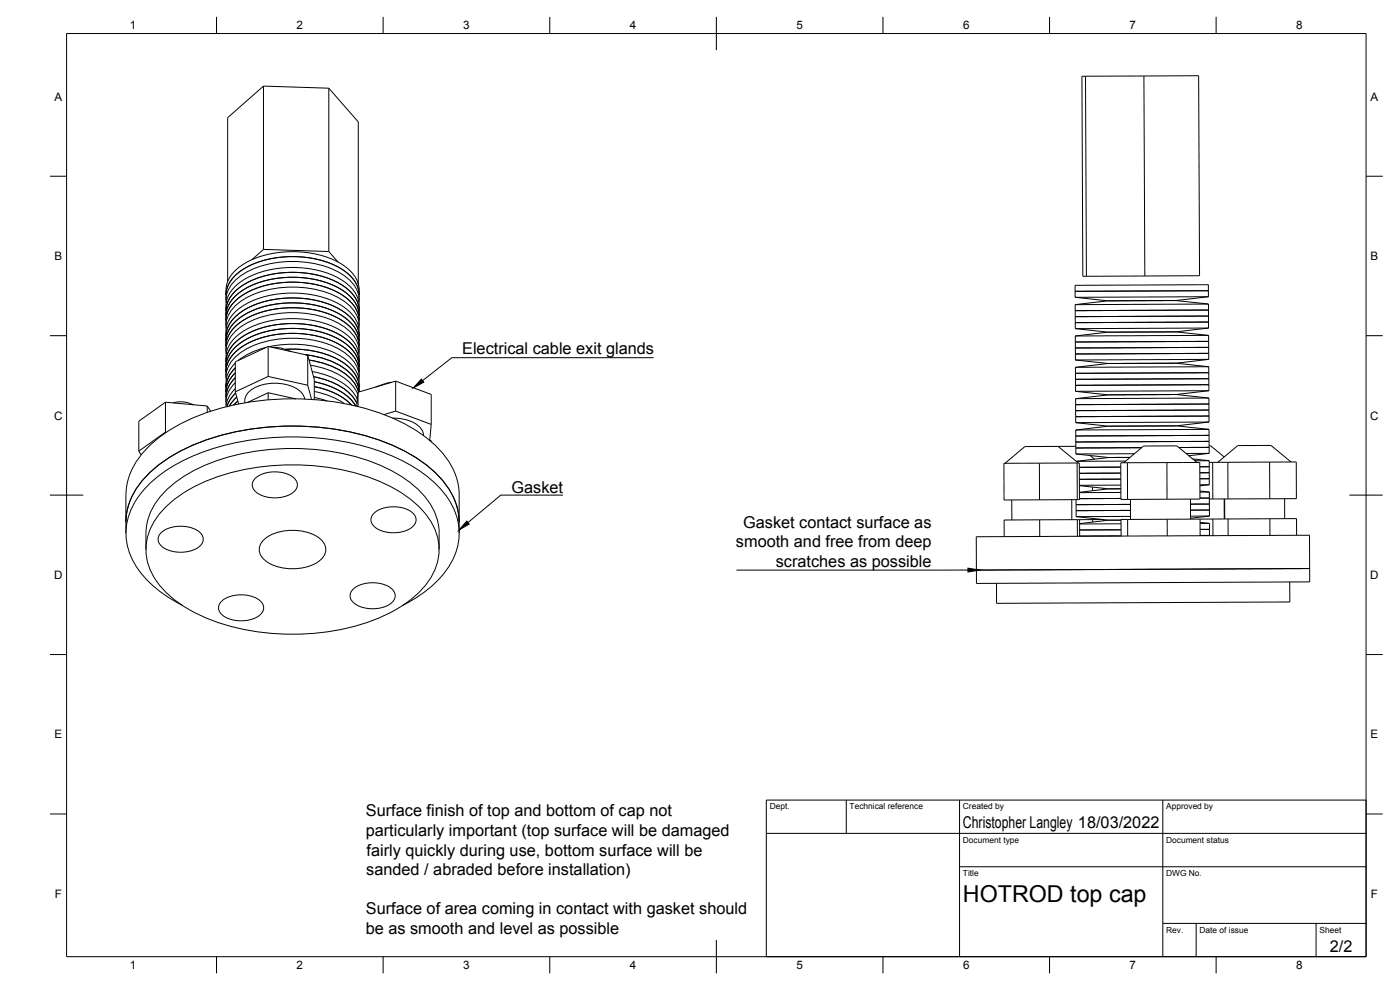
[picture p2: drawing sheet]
<svg xmlns="http://www.w3.org/2000/svg" width="420mm" height="297mm" viewBox="0 0 420 297" stroke-linecap="round" stroke-linejoin="round" font-family="sans-serif">
<!-- layer: Visible -->
<g fill="none" stroke="#000" stroke-width=".3">
<path d="M79.1 25.8v49M79.1 25.8l-10.8 9.5v49M79.1 25.8l19.6 .7M98.7 26.5l8.8 10.1v48.6M98.7 26.5v49M325.8 22.9l.3 60M325.8 22.9h-1.1l.3 60h1.1M343.3 22.8l16.4-.1 .3 60-33.9 .2M343.3 22.8l.3 60M343.3 22.8l-17.5 .1M79.1 74.8l-3.5 3.1M79.1 74.8l19.6 .7"/>
<path d="M98.7 75.5l2.8 3.1M67.8 96.2a10 10 0 0 1 5.9-8.2 31.2 31.2 0 0 1 28.2 0 10 10 0 0 1 5.9 8.2M67.8 90a10.1 10.1 0 0 1 1.6-7.4 21 21 0 0 1 14.4-6.9 28 28 0 0 1 20.6 4.9 9.5 9.5 0 0 1 3.4 9.4M67.8 91.8v5.9M67.8 94.7a10 10 0 0 1 5.9-8.1 31.2 31.2 0 0 1 28.2 0 10 10 0 0 1 5.9 8.1M67.8 88.5a10 10 0 0 1 5.9-8.1 31.2 31.2 0 0 1 28.2 0 10 10 0 0 1 5.9 8.1M67.8 93.3a10 10 0 0 1 5.9-8.2 31.2 31.2 0 0 1 28.2 0 10 10 0 0 1 5.9 8.2M67.8 91.8a10 10 0 0 1 5.9-8.2 31.2 31.2 0 0 1 28.2 0 10 10 0 0 1 5.9 8.2M67.9 98.6a9.4 9.4 0 0 1 5.5-8.9 31.1 31.1 0 0 1 28.8 0 9.4 9.4 0 0 1 5.5 8.9M67.9 90.9a9.4 9.4 0 0 1 5.5-8.9 31.1 31.1 0 0 1 28.8 0 9.4 9.4 0 0 1 5.5 8.9M68.3 84.3h.1M68.4 84.3h-.1"/>
<path d="M107.8 91.8v5.9M322.6 87.4l.1 1.8M322.7 91.4v1.8M322.7 89.2l9.8 1.1M322.7 93.2v1.8M322.7 95v1.8M322.7 96.8v1.8M322.7 98.6l9.8 1.1M332.5 90.3l-9.8 1.1M332.5 99.7l-9.8 1.1M352.9 90.2l-20.4 .1M352.9 90.2l9.8 1"/>
<path d="M352.9 99.6l-20.4 .1M352.9 99.6l9.8 1M362.6 87.2v-1.8l-36.6 .2h-3.4v1.8M362.6 87.2l-40 .2M362.6 87.2l.1 1.8M362.7 91.2l-40 .2M362.7 89l-40 .2M362.7 91.2v1.8M362.7 89l-9.8 1.2M362.7 94.8l-40 .2M362.7 96.6l-40 .2M362.7 93l-40 .2"/>
<path d="M362.7 96.6v1.8M362.7 93v3.6M362.7 98.4l-40 .2M362.7 98.4l-9.8 1.2M67.8 111.6a10 10 0 0 1 5.9-8.2 31.2 31.2 0 0 1 28.2 0 10 10 0 0 1 5.9 8.2M67.8 102.4a10 10 0 0 1 5.9-8.1 31.2 31.2 0 0 1 28.2 0 10 10 0 0 1 5.9 8.1M67.8 105.4v-5.9a10 10 0 0 1 5.9-8.2 31.2 31.2 0 0 1 28.2 0 10 10 0 0 1 5.9 8.2v5.9M67.8 113v-5.9a10 10 0 0 1 5.9-8.1 31.2 31.2 0 0 1 28.2 0 10 10 0 0 1 5.9 8.1v5.9M67.8 103.9a10 10 0 0 1 5.9-8.2 31.2 31.2 0 0 1 28.2 0 10 10 0 0 1 5.9 8.2M67.8 114.8v5.9M67.8 110.1a10 10 0 0 1 5.9-8.2 31.2 31.2 0 0 1 28.2 0 10 10 0 0 1 5.9 8.2M67.8 108.6a10 10 0 0 1 5.9-8.1 31.2 31.2 0 0 1 28.2 0 10 10 0 0 1 5.9 8.1"/>
<path d="M67.8 100.9a10 10 0 0 1 5.9-8.1 31.2 31.2 0 0 1 28.2 0 10 10 0 0 1 5.9 8.1M67.9 106.2a9.4 9.4 0 0 1 5.5-8.9 31.1 31.1 0 0 1 28.8 0 9.4 9.4 0 0 1 5.5 8.9M67.9 113.9a9.4 9.4 0 0 1 5.5-8.9 31.1 31.1 0 0 1 28.8 0 9.4 9.4 0 0 1 5.5 8.9M70.6 117.6l1 3.6M70.6 111.9a8.3 8.3 0 0 0-2.8 5.9M70.6 116.6a8.5 8.5 0 0 0-2.8 5.5M70.6 113.3a8.3 8.3 0 0 0-2.8 5.9M70.6 114.8a8.1 8.1 0 0 0-2.7 6.8M70.6 110.4a8.3 8.3 0 0 0-2.8 5.9M70.6 108.9a8.3 8.3 0 0 0-2.8 5.9M70.7 118l-1.8 2.2-.8 1.8M71.1 119.1l-2.3 2.7"/>
<path d="M80 104.2a21.6 21.6 0 0 0-8.5 4M80.5 117.8l8.3 1.9M80.5 104v9M80.5 117.8v2.2M80.5 117.8l-6.2 3M80.5 104l11.9 2.6M80.5 113l11.9 2.6M80.5 104l-9.9 4.6v9M80.5 113l-9.9 4.6M80.8 104a30.9 30.9 0 0 1 22 3.2 9.7 9.7 0 0 1 5 7.6M81.8 104.3h1.7l1.6 .4M85.1 104.7l2.3 .8"/>
<path d="M85.6 104.8a27.8 27.8 0 0 1 18.6 4.9 8.7 8.7 0 0 1 3.6 6.6M91.5 119.8a6.6 6.6 0 0 0-5.7-4.4 13 13 0 0 0-11 2 3.9 3.9 0 0 0-1.3 3.5M91.7 106.4a22.1 22.1 0 0 1 13.9 6.1 8.1 8.1 0 0 1 2.2 5.1M92.4 106.6l1.9 7.2v6.1M92.4 106.6v9M92.4 115.6l1.1 4.3M92.8 108a20.7 20.7 0 0 1 13.5 6.8l1.3 2.8M93.2 109.6a20.1 20.1 0 0 1 13.2 6.9l1 1.9M93.7 111.5a18.6 18.6 0 0 1 13.1 7.4l.4 .9M94.1 113a18.6 18.6 0 0 1 12.6 7.2l.4 .8M94.3 114.5a18.2 18.2 0 0 1 12.5 7.3M94.3 116a20.9 20.9 0 0 1 11.2 5.5"/>
<path d="M94.3 119.3l3.9 1M94.3 117.5a23.6 23.6 0 0 1 9 3.6M107.4 117.7l-.4 4.2M107.4 117.7v4.3M107.8 114.8v2.8M117.5 114.7l-1.7 .3-3.1 1.1M118.7 114.3l10.7 4v9M118.7 114.3l-11.3 3.4M118.7 114.3v9M322.7 100.8v1.8M322.7 102.6v1.8M322.7 104.4v1.8"/>
<path d="M322.7 106.2v1.8M322.7 110.2l.1 1.8M322.7 108l9.8 1.1M322.8 113.8v1.8M322.8 112v1.8M322.8 115.6v1.8M322.8 117.4l9.8 1.1M322.8 119.6v3.6M332.5 109.1l-9.8 1.1M332.6 118.5l-9.8 1.1M353 109l-20.5 .1M353 109l9.8 1"/>
<path d="M353 118.4l-20.4 .1M353 118.4l9.8 1M362.7 100.6l-40 .2M362.7 100.6v1.8M362.7 104.2l-40 .2M362.7 102.4l-40 .2M362.7 104.2l.1 1.8M362.7 102.4v1.8M362.8 110l-40.1 .2M362.8 106l-40.1 .2M362.8 107.8l-40.1 .2M362.8 110v1.8"/>
<path d="M362.8 106v1.8M362.8 107.8l-9.8 1.2M362.8 113.6l-40 .2M362.8 111.8l-40 .2M362.8 113.6v1.8M362.8 111.8v1.8M362.8 115.4l-40 .2M362.8 119.4l-40 .2M362.8 117.2l-40 .2M362.8 119.4v1.8M362.8 115.4v1.8M362.8 117.2l-9.8 1.2"/>
<path d="M41.7 135.4l.7 1M49.7 120.7l12.5 1.1M49.7 120.7v9M49.7 129.7h.2M49.7 120.7l-8 5.7v9M49.7 129.7l-8 5.7M51.9 120.9a8.7 8.7 0 0 1 6.2 .6M62.2 121.8v1.9M62.2 121.8l1 1.6M71.4 120.3l-1.3 1.2M117.8 125.5a10.4 10.4 0 0 1 8.8 3.4l.5 1.8M118.7 123.3l-3.5 1.1"/>
<path d="M118.7 123.3l10.7 4M127.1 130.7h.1M128.7 132l.7 .2v.4M129.4 127.3l-.4 4.8M311.9 139l.1 11M317.6 133.9l-10 .1-6 5M317.6 133.9l6 5M322.8 123.2v1.8M322.8 125v1.8M322.8 126.8l9.8 1.1M322.9 129v3.6M322.9 132.6v1.8"/>
<path d="M322.9 133.9h-5.3M322.9 134.4v1.8M322.9 136.2l9.8 1.1M323.3 138.9v11M323.3 138.9l-22 .1v11l22-.1M323.6 138.9h.3l.1 11h-.7M323.6 138.9h-.3M327.2 136.7l1.3 1.1M332.6 127.9l-9.7 1.1M332.7 137.3l-9.7 1.1h14.8M338.3 138.8l.1 11M339.1 137.3h-6.4"/>
<path d="M340.4 136.1l-17.5 .1M342.6 134.3l-19.7 .1M350.2 138.8h9.9v10.9l-9.9 .1M350.2 138.8v11M350.2 138.8l-13.8 .1v10.9h2M353 127.8l-20.4 .1M353 127.8l9.8 1M357.9 137.7l5 .5M359.2 138.8l-6-5h-7.5h-2.5l-6 5.1M362.8 123l-40 .2M362.8 121.2l-40 .2M362.8 121.2v1.8"/>
<path d="M362.8 123v1.8M362.8 124.8l-40 .2M362.8 126.6l-40 .2M362.8 128.8l-39.9 .2M362.8 124.8v1.8M362.8 126.6l-9.8 1.2M362.8 128.8l.1 1.8M362.9 132.4l-40 .2M362.9 130.6l-40 .2M362.9 130.6v1.8M362.9 132.4v1.8M362.9 134.2l-9.1 .1"/>
<path d="M362.9 136l-6.9 .1M362.9 133.7h.4l4.1 3.4M362.9 134.2v1.8M362.9 136l-6.1 .7M362.9 138.2h-4.3M362.9 138.2v3.6M362.9 138.7h1M363.9 138.7l.1 11M368.5 138.7v11M368.5 138.7h-4.6M381 138.6h8l.1 11-8 .1M381 138.6l-12.5 .1"/>
<path d="M381 138.6l.1 11.1M387.5 138.6l-6.1-4.9h-3.7h-6.2l-6 5M37.8 160v-11.5a21.2 21.2 0 0 1 8.5-16.1 59.8 59.8 0 0 1 31.4-12.2 77.9 77.9 0 0 1 43.1 6.7 33.2 33.2 0 0 1 15.2 14 17.7 17.7 0 0 1 1.8 7.6v11.5M37.8 156.7a21.2 21.2 0 0 1 8.5-16.1 59.8 59.8 0 0 1 31.4-12.2 77.9 77.9 0 0 1 43.1 6.6 33.2 33.2 0 0 1 15.2 14 17.7 17.7 0 0 1 1.8 7.7M48.6 159.6a9.8 9.8 0 0 1 11.8 .6 2.78 2.78 0 0 1-1.4 4.4 9.8 9.8 0 0 1-11-1.2 2.59 2.59 0 0 1 .6-3.8zM49.3 152.6a46 46 0 0 1 24.6-11.8 70.1 70.1 0 0 1 42.8 4.9 28.3 28.3 0 0 1 13.9 13.3 15.9 15.9 0 0 1-2.9 16.6 40.8 40.8 0 0 1-20.7 12.2 72 72 0 0 1-45.8-2.7 31.8 31.8 0 0 1-15.4-12.7 15.8 15.8 0 0 1 2.1-18.3zM76.9 143.3a9.8 9.8 0 0 1 11.7 .5 2.78 2.78 0 0 1-1.3 4.4 9.8 9.8 0 0 1-11-1.1 2.59 2.59 0 0 1 .6-3.8zM112.5 153.7a9.8 9.8 0 0 1 11.8 .6 2.78 2.78 0 0 1-1.4 4.4 9.8 9.8 0 0 1-11-1.1 2.59 2.59 0 0 1 .6-3.9zM131.8 160v4.9M131.8 160a19.9 19.9 0 0 0-9.2-15.6 57.4 57.4 0 0 0-31.8-9.8 62.9 62.9 0 0 0-36 8.6 23.4 23.4 0 0 0-10.6 13.3l-.4 3.5v4.9M303.6 150l.1 6M312 156v5"/>
<path d="M321.6 149.9l.1 6M322.9 151.4l.1 1.8M322.9 149.9v1.5M323 153.2v1.8M323 155l9.8 1.1M323.3 155.9l-22 .1 .1 5M323.3 155.9v5M323.3 155.9h.7M324 145.7l8.7 1M324 155.9v5M327.9 146.1v1.1M327.9 155.6v1"/>
<path d="M331 155.9h-7M331.2 146.5v.4M331.2 155.9v.4M332.7 146.7l-8.7 1M332.8 156.1l-8.8 1M336.4 142h-12.5M336.4 140.2h-12.5M336.4 143.7l-12.5 .1M336.4 145.5l-12.4 .1M336.4 146.6l-3.7 .1M336.4 149.5l-12.4 .1M336.4 147.8h-12.4"/>
<path d="M336.4 156l-3.6 .1M336.4 158.9l-12.4 .1M336.4 157.1l-12.4 .1M338.4 155.9l50.7-.3v5M338.4 155.9h-2l.1 5M338.4 155.9v4.9M339.3 151.3l-16.4 .1M339.3 149.8v6M339.3 153.1l-16.3 .1M339.3 154.9l-16.3 .1M350.2 149.8h-11.8M350.3 155.8v5"/>
<path d="M357.3 149.8v6M360.1 145.4h2.8M360.1 147.3l2.8 .3M360.1 149.4h2.8M360.2 157h2.8M360.2 156.7l2.8 .3M360.2 155.8v4.9M360.2 158.8h2.8M362.9 141.8h-2.8M362.9 140h-2.8M362.9 141.8v1.8M362.9 143.6h-2.8"/>
<path d="M362.9 143.6v1.8M362.9 145.4l-2.8 .4M362.9 151.2l-5.6 .1M362.9 147.6h-2.8M362.9 151.2l.1 1.8M362.9 147.6v3.6M363 153l-5.7 .1M363 154.8l-5.7 .1M363 153v1.8M363 154.8l-5.7 .7M363 157v3.6h-2.8M364 149.7h-1.1"/>
<path d="M364 155.7v5M367.4 149.7v6M367.5 149.7l.1 6M368.5 149.7h-4.5M368.6 155.7v5M381.1 149.7h-12.6M381.1 155.6v5M385.5 149.6l.1 6M79 162.2a14 14 0 0 1 12.6-2.7 7.2 7.2 0 0 1 6.2 5 5.1 5.1 0 0 1-4 5 15.3 15.3 0 0 1-14.1-1.2 3.9 3.9 0 0 1-.7-6.1zM106.3 176.5a9.8 9.8 0 0 1 11.7 .6 2.78 2.78 0 0 1-1.4 4.4 9.8 9.8 0 0 1-10.9-1.1 2.59 2.59 0 0 1 .6-3.9zM327.9 160.8v.1M331.2 160.8v.1"/>
<path d="M336.4 160.8h-12.4M387.1 174.6v6l-72.3 .4h-15.7v-6M393 170.6v-10l-96.6 .4h-3.4v10.1M393 170.6l-100 .5M393 170.6l.1 4h-2.7l-97.3 .5-.1-4M54.7 181.6a31.4 31.4 0 0 1-15.8-15.5 18.4 18.4 0 0 1 4.3-19.2 47.5 47.5 0 0 1 24.1-13.3 81.1 81.1 0 0 1 52 4 33 33 0 0 1 17 15.4 18.1 18.1 0 0 1-3.3 19.3 36.9 36.9 0 0 1-12.1 9.3M66.8 180.1a9.8 9.8 0 0 1 11.7 .6 2.78 2.78 0 0 1-1.3 4.4 9.8 9.8 0 0 1-11-1.1 2.59 2.59 0 0 1 .6-3.9z"/>
</g>
<!-- layer: Border -->
<g fill="none" stroke="#000" stroke-width=".3">
<path d="M20 10.1h390v276.9h-390zM65 5.1v5M115 5.1v5M165 5.1v5M215 5.1v10M265 5.1v5M315 5.1v5M365 5.1v5M15 52.9h5M410 52.9h5M15 100.7h5M410 100.7h5"/>
<path d="M15 148.6h10M405 148.6h10M15 196.4h5M410 196.4h5M15 244.2h5M410 244.2h5M65 287v5M115 287v5M165 287v5M215 282.1v9.9M265 287v5M315 287v5"/>
<path d="M365 287v5"/>
</g>
<!-- layer: TitleBlock -->
<path d="M230 240.1h180v46.9h-180zM230 250h180M254 240.1v9.9M288 240.1v46.9M349 240.1v46.9M288 260.1h122M349 277.1h61M359 277.1v9.9M395 277.1v9.9" fill="none" stroke="#000" stroke-width=".3"/>
<!-- layer: Annotations -->
<path d="M126.5 113.7l.7 1-3.1 1.7zM140.1 156.3l.7 .9-3 1.8zM290.5 170.5l3.5 .5-3.5 .6z" fill="#000" stroke="#000" stroke-width=".3"/>
<path d="M196.1 107.3h-60.5l-8.8 6.9M169 148.6h-18.7l-9.9 8.2M290.5 171l-69.5 .1" fill="none" stroke="#000" stroke-width=".3"/>
<text font-size="7" x="289" y="270.6">HOTROD top cap</text>
<g font-size="4.9">
<text x="138.7" y="106.3">Electrical cable exit glands</text>
<text x="153.5" y="147.9">Gasket</text>
<text x="223" y="158.4">Gasket contact surface as</text>
<text x="220.9" y="164.3">smooth and free from deep</text>
<text x="232.8" y="170.1">scratches as possible</text>
<text x="109.8" y="244.9">Surface finish of top and bottom of cap not</text>
<text x="109.7" y="250.8">particularly important (top surface will be damaged</text>
<text x="289" y="248.5">Christopher Langley 18/03/2022</text>
<text x="110" y="256.7">fairly quickly during use, bottom surface will be</text>
<text x="109.9" y="262.6">sanded / abraded before installation)</text>
<text x="109.8" y="274.3">Surface of area coming in contact with gasket should</text>
<text x="109.7" y="280.1">be as smooth and level as possible</text>
<text x="399.1" y="285.7">2/2</text>
</g>
<g font-size="3.5">
<text x="39" y="8.8">1</text>
<text x="89" y="8.8">2</text>
<text x="139" y="8.8">3</text>
<text x="189" y="8.8">4</text>
<text x="239" y="8.8">5</text>
<text x="289" y="8.8">6</text>
<text x="339" y="8.8">7</text>
<text x="389" y="8.8">8</text>
<text x="16.3" y="30.2">A</text>
<text x="411.3" y="30.2">A</text>
<text x="16.3" y="78">B</text>
<text x="411.3" y="78">B</text>
<text x="16.2" y="125.9">C</text>
<text x="411.2" y="125.9">C</text>
<text x="16.2" y="173.7">D</text>
<text x="411.2" y="173.7">D</text>
<text x="16.3" y="221.6">E</text>
<text x="411.3" y="221.6">E</text>
<text x="16.4" y="269.4">F</text>
<text x="411.4" y="269.4">F</text>
<text x="39" y="290.8">1</text>
<text x="89" y="290.8">2</text>
<text x="139" y="290.8">3</text>
<text x="189" y="290.8">4</text>
<text x="239" y="290.8">5</text>
<text x="289" y="290.8">6</text>
<text x="339" y="290.8">7</text>
<text x="389" y="290.8">8</text>
</g>
<g font-size="2.5">
<text x="231" y="242.9">Dept.</text>
<text x="255" y="242.9">Technical reference</text>
<text x="289" y="242.9">Created by</text>
<text x="350" y="242.9">Approved by</text>
<text x="289" y="252.8">Document type</text>
<text x="350" y="252.8">Document status</text>
<text x="289" y="262.9">Title</text>
<text x="350" y="262.9">DWG No.</text>
<text x="350" y="279.9">Rev.</text>
<text x="360" y="279.9">Date of issue</text>
<text x="396" y="279.9">Sheet</text>
</g>
</svg>
